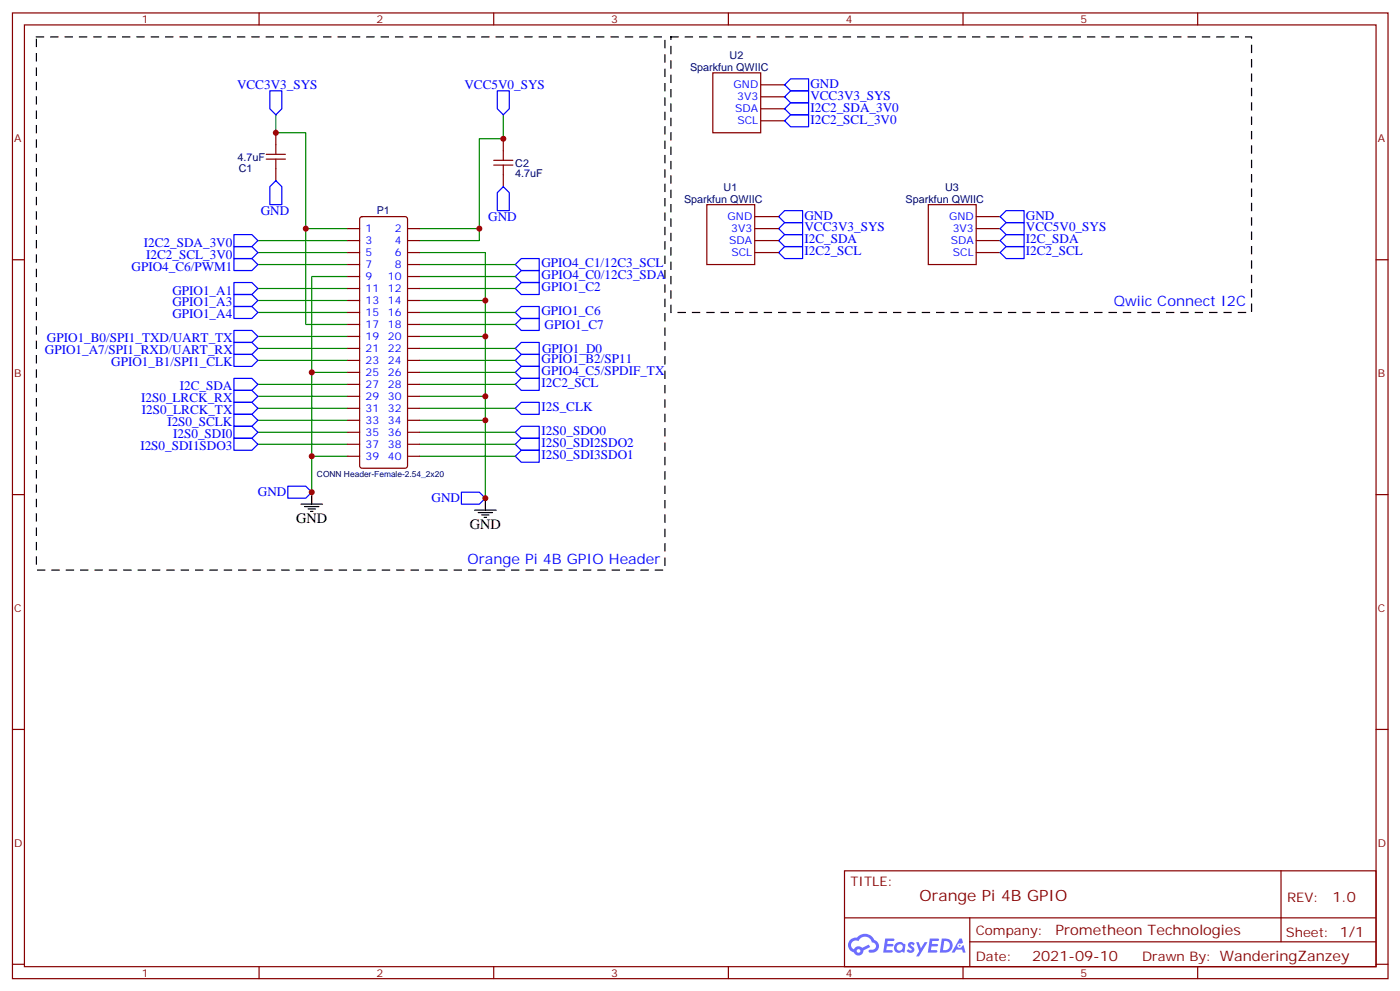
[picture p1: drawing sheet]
<svg xmlns="http://www.w3.org/2000/svg" width="413mm" height="292mm" viewBox="0 0 413 292" stroke-linecap="round" stroke-linejoin="round" font-family="sans-serif">
<g fill="none" stroke="#008700" stroke-width=".35">
<path d="M81.3 33.8v5.3h8.8v28.2M148.3 33.8v7.1h-7v26.4M76 70.8h26.4M76 74.4h26.4M76 77.9h26.4M102.4 67.3h-12.3v28.2h12.3M123.6 67.3h17.7v3.5h-17.7M123.6 74.4h19.4v72.3M123.6 77.9h28.2M76 84.9h26.4M76 88.5h26.4M76 92h26.4"/>
<path d="M76 99.1h26.4M102.4 81.4h-10.5v63.5M123.6 84.9h28.2M123.6 88.5h19.4M123.6 92h28.2M123.6 99.1h19.4M123.6 81.4h28.2M123.6 95.5h28.2M76 102.6h26.4M76 106.1h26.4M76 113.2h26.4M76 116.7h26.4"/>
<path d="M91.9 109.6h10.5M123.6 109.6h28.2M123.6 102.6h28.2M123.6 106.1h28.2M123.6 113.2h28.2M123.6 116.7h19.4M76 120.2h26.4M76 123.8h26.4M76 127.3h26.4M76 130.8h26.4M91.9 134.3h10.5M123.6 134.3h28.2"/>
<path d="M123.6 120.2h28.2M123.6 123.8h19.4M123.6 127.3h28.2M123.6 130.8h28.2"/>
</g>
<g fill="none" stroke="#00f" stroke-width=".35">
<path d="M68.9 69.1h5.3l1.8 1.7-1.8 1.8h-5.3zM68.9 72.6h5.3l1.8 1.8-1.8 1.7h-5.3zM68.9 76.1h5.3l1.8 1.8-1.8 1.8h-5.3zM151.8 77.9l1.8-1.8h5.3v3.6h-5.3zM151.8 81.4l1.8-1.7h5.3v3.5h-5.3zM151.8 84.9l1.8-1.7h5.3v3.5h-5.3zM151.8 92l1.8-1.8h5.3v3.6h-5.3zM151.8 95.5l1.8-1.7h5.3v3.5h-5.3zM68.9 114.9h5.3l1.8 1.8-1.8 1.8h-5.3zM68.9 118.5h5.3l1.8 1.7-1.8 1.8h-5.3zM151.8 106.1l1.8-1.7h5.3v3.5h-5.3zM151.8 113.2l1.8-1.8h5.3v3.5h-5.3z"/>
<path d="M151.8 109.6l1.8-1.7h5.3v3.5h-5.3zM153.6 100.8h5.3v3.6h-5.3l-1.8-1.8zM153.6 118.5h5.3v3.5h-5.3l-1.8-1.8zM68.9 122h5.3l1.8 1.8-1.8 1.7h-5.3zM68.9 125.5h5.3l1.8 1.8-1.8 1.7h-5.3zM68.9 129h5.3l1.8 1.8-1.8 1.8h-5.3zM151.8 127.3l1.8-1.8h5.3v3.5h-5.3zM151.8 130.8l1.8-1.8h5.3v3.6h-5.3zM151.8 134.3l1.8-1.7h5.3v3.5h-5.3z"/>
</g>
<path d="M88.7 148.4h6.3M89.7 149.2h4.3M90.8 149.9h2.1M91.5 150.6h.7M91.9 144.9v3.5M139.8 150.2h6.4M140.9 150.9h4.2M142 151.6h2.1M142.7 152.3h.7M143 146.7v3.5" fill="none" stroke="#000" stroke-width=".35"/>
<g fill="none" stroke="#870000" stroke-width=".35">
<path d="M3.7 3.8h405.3v284.3h-405.3zM7.2 7.3h398.3v277.3h-398.3zM76.3 3.8v3.5M145.5 3.8v3.5M214.6 3.8v3.5M283.8 3.8v3.5M352.9 3.8v3.5M81.3 39.1v6.3M78.5 46.8h5.6M78.5 45.4h5.6M81.3 46.8v6.4M145.5 48.6h5.6"/>
<path d="M145.5 47.2h5.6M148.3 40.9v6.3M148.3 48.6v6.4M3.7 76.5h3.5M405.5 76.5h3.5M3.7 145.6h3.5M405.5 145.6h3.5M3.7 214.8h3.5M405.5 214.8h3.5M248.8 256.4h156.7v28.2h-156.7zM377.5 256.4v20.9M248.9 270.2h156.5"/>
<path d="M285.8 277.3h119.6M285.8 270.2v14.2M3.7 283.9h3.5M76.3 284.6v3.5M145.5 284.6v3.5M214.6 284.6v3.5M283.8 284.6v3.5M352.9 284.6v3.5M405.5 283.9h3.5"/>
</g>
<path d="M10.7 10.9h185.2v157h-185.2z" fill="none" stroke="#000" stroke-width=".35" stroke-dasharray="2.1 2.1"/>
<g fill="#5487ff">
<path d="M267.8 277.6a1.22 1.22 0 0 1 1.8 .2l-.4 .6a.47 .47 0 0 0-.4-.4 .47 .47 0 0 0-.5 .2l.2 .2a1.14 1.14 0 0 1 .8 1.8 1.14 1.14 0 0 1-2 0l-.2-.2 .5-.6 .7 .5a.29 .29 0 0 0 .4-.3 .29 .29 0 0 0-.3-.3 1.04 1.04 0 0 1-.6-1.7z"/>
<path d="M260.8 276.3h2.4l.3 .2-.1 .5-1.8 .1-.2 .8h1.6l.3 .4-.4 .4h-1.6l-.1 1.1h1.7l.2 .3-.2 .3-2.7 .1z"/>
<path d="M274 276.3h2.3l.4 .2-.2 .5-1.8 .1-.1 .8h1.5l.3 .4-.3 .4h-1.6l-.2 1.1h1.7l.2 .3-.2 .3-2.6 .1z"/>
<path d="M282.7 276.3h.7l.4 1.3-.6 .3a.69 .69 0 0 0-1.1 .3 .69 .69 0 0 0 .5 .9 .69 .69 0 0 0 .9-.6l.4-.2 .6 2.2h-.8l-.2-.9h-1.7l-.5 .9h-.9z"/>
<path d="M270 277.4h.7l.7 1.8 1.1-1.8h.8l-2.5 4.2h-.9l1-1.5z"/>
<path d="M277.5 276.3l-.6 4.2h1.4a2.11 2.11 0 0 0 2.4-2.1 2.11 2.11 0 0 0-2.5-2.1zM278.2 277.1a1.39 1.39 0 0 1 1.7 1.4 1.39 1.39 0 0 1-1.8 1.3h-.2z"/>
<path d="M263.8 277.9a1.54 1.54 0 0 0 0 2.2 1.54 1.54 0 0 0 2.1 .1l.6 .3 .3-2.3-.1-.3h-.5a1.49 1.49 0 0 0-2.4 0zM264.1 278.9a.95 .95 0 0 1 1.9 0 .95 .95 0 0 1-1.9 0z"/>
<path d="M250.6 276.7a2.18 2.18 0 0 0 1 3.7 1.44 1.44 0 0 0 1.7 .9 1.44 1.44 0 0 0 1.1-1.4l2-1.1-.4-.7-1.9 1a1.47 1.47 0 0 0-2.5 .4 1.39 1.39 0 0 1-.6-1.9 1.39 1.39 0 0 1 2-.5 2.12 2.12 0 0 1 2.1-1.3 2.12 2.12 0 0 1 1.9 1.7 1.14 1.14 0 0 1 1.1 1.4 1.14 1.14 0 0 1-1.6 .7 .43 .43 0 0 0-.6 .4 .43 .43 0 0 0 .4 .5 1.98 1.98 0 0 0 2.6-1.2 1.98 1.98 0 0 0-1.3-2.6 3.1 3.1 0 0 0-5.2-.6l-.9 .1zM252.4 280a.55 .55 0 0 1 1.1 0 .55 .55 0 0 1-1.1 0z"/>
<circle cx="282.8" cy="278.4" r=".26"/>
</g>
<g fill="none" stroke="#870000" stroke-width=".35">
<path d="M210 21.4h14.2v17.7h-14.2zM224.2 25h7M224.2 28.5h7M224.2 32h7M224.2 35.6h7M102.4 67.3h3.6M102.4 70.8h3.6M102.4 74.4h3.6M102.4 77.9h3.6M106.2 64l.5-.2h12.7l.5 .2 .2 .5v72.7l-.2 .5-.5 .2h-12.7l-.5-.3-.2-.4v-72.7zM120.1 67.3h3.5M120.1 70.8h3.5"/>
<path d="M120.1 74.4h3.5M120.1 77.9h3.5M208.3 60.3h14.1v17.6h-14.1zM222.4 67.3h7M222.4 70.8h7M222.4 74.4h7M222.4 63.8h7M273.5 60.3h14.2v17.6h-14.2zM287.7 67.3h7M287.7 70.8h7M287.7 74.4h7M287.7 63.8h7"/>
<path d="M102.4 81.4h3.6M102.4 84.9h3.6M102.4 88.5h3.6M102.4 92h3.6M102.4 95.5h3.6M102.4 99.1h3.6M120.1 81.4h3.5M120.1 84.9h3.5M120.1 88.5h3.5M120.1 92h3.5M120.1 95.5h3.5M120.1 99.1h3.5"/>
<path d="M102.4 102.6h3.6M102.4 106.1h3.6M102.4 109.6h3.6M102.4 113.2h3.6M102.4 116.7h3.6M120.1 102.6h3.5M120.1 106.1h3.5M120.1 109.6h3.5M120.1 113.2h3.5M120.1 116.7h3.5M102.4 120.2h3.6M102.4 123.8h3.6"/>
<path d="M102.4 127.3h3.6M102.4 130.8h3.6M102.4 134.3h3.6M120.1 120.2h3.5M120.1 123.8h3.5M120.1 127.3h3.5M120.1 130.8h3.5M120.1 134.3h3.5"/>
</g>
<g fill="none" stroke="#00f" stroke-width=".35">
<path d="M79.5 26.7h3.5v5.3l-1.7 1.8-1.8-1.8zM146.5 26.7h3.6v5.3l-1.8 1.8-1.8-1.8zM231.2 25l1.8-1.8h5.3v3.5h-5.3zM231.2 28.5l1.8-1.8h5.3v3.6h-5.3zM231.2 35.6l1.8-1.8h5.3v3.5h-5.3zM233 30.3h5.3v3.5h-5.3l-1.8-1.8zM79.5 55l1.8-1.8 1.7 1.8v5.3h-3.5zM148.3 55l1.8 1.7v5.3h-3.6v-5.3zM229.4 74.4l1.8-1.8h5.3v3.5h-5.3zM229.4 70.8l1.8-1.7h5.3v3.5h-5.3zM229.4 67.3l1.8-1.8h5.3v3.6h-5.3zM229.4 63.8l1.8-1.8h5.3v3.5h-5.3z"/>
<path d="M294.7 63.8l1.8-1.8h5.3v3.5h-5.3zM294.7 67.3l1.8-1.8h5.3v3.6h-5.3zM294.7 70.8l1.8-1.7h5.3v3.5h-5.3zM294.7 74.4l1.8-1.8h5.3v3.5h-5.3zM68.9 83.2h5.3l1.8 1.7-1.8 1.8h-5.3zM68.9 86.7h5.3l1.8 1.8-1.8 1.7h-5.3zM68.9 90.2h5.3l1.8 1.8-1.8 1.8h-5.3zM68.9 97.3h5.3l1.8 1.8-1.8 1.7h-5.3zM68.9 100.8h5.3l1.8 1.8-1.8 1.8h-5.3zM68.9 104.4h5.3l1.8 1.7-1.8 1.8h-5.3zM68.9 111.4h5.3l1.8 1.8-1.8 1.7h-5.3zM84.8 143.2h5.3l1.8 1.7-1.8 1.8h-5.3z"/>
<path d="M136 144.9h5.3l1.7 1.8-1.7 1.7h-5.3z"/>
</g>
<path d="M197.7 10.9h171.1v81.1h-171.1z" fill="none" stroke="#000" stroke-width=".35" stroke-dasharray="2.1 2.1"/>
<g fill="#c00">
<circle cx="91.9" cy="109.6" r=".88"/>
<circle cx="91.9" cy="134.3" r=".88"/>
<circle cx="90.1" cy="67.3" r=".88"/>
<circle cx="81.3" cy="39.1" r=".88"/>
<circle cx="141.3" cy="67.3" r=".88"/>
<circle cx="148.3" cy="40.9" r=".88"/>
<circle cx="143" cy="88.5" r=".88"/>
<circle cx="143" cy="99.1" r=".88"/>
<circle cx="143" cy="116.7" r=".88"/>
<circle cx="143" cy="123.8" r=".88"/>
<circle cx="91.9" cy="144.9" r=".88"/>
<circle cx="143" cy="146.7" r=".88"/>
</g>
<text font-size="4.6" fill="#800" x="270.9" y="265.4">Orange Pi 4B GPIO</text>
<g font-size="4.2" fill="#00f">
<text x="328.2" y="90.2">Qwiic Connect I2C</text>
<text x="137.7" y="166.1">Orange Pi 4B GPIO Header</text>
</g>
<g font-size="4.2">
<text x="87.3" y="154.1">GND</text>
<text x="138.4" y="155.9">GND</text>
</g>
<g font-size="4.2" fill="#800">
<text x="392.6" y="265.7">1.0</text>
<text x="311" y="275.2">Prometheon Technologies</text>
<text x="304.1" y="283">2021-09-10</text>
</g>
<g font-size="3.9" fill="#00f">
<text x="69.8" y="26.3">VCC3V3_SYS</text>
<text x="136.9" y="26.1">VCC5V0_SYS</text>
<text x="238.8" y="29.4">VCC3V3_SYS</text>
<text x="238.8" y="25.8">GND</text>
<text x="238.8" y="32.9">I2C2_SDA_3V0</text>
<text x="238.8" y="36.4">I2C2_SCL_3V0</text>
<text x="76.8" y="63.3">GND</text>
<text x="143.9" y="65">GND</text>
<text x="237" y="64.6">GND</text>
<text x="302.3" y="64.6">GND</text>
<text x="237" y="71.7">I2C_SDA</text>
<text x="237" y="68.2">VCC3V3_SYS</text>
<text x="302.3" y="68.2">VCC5V0_SYS</text>
<text x="302.3" y="71.7">I2C_SDA</text>
<text x="42.4" y="72.6">I2C2_SDA_3V0</text>
<text x="43.1" y="76.1">I2C2_SCL_3V0</text>
<text x="237" y="75.2">I2C2_SCL</text>
<text x="302.3" y="75.2">I2C2_SCL</text>
<text x="38.8" y="79.7">GPIO4_C6/PWM1</text>
<text x="159.5" y="78.6">GPIO4_C1/12C3_SCL</text>
<text x="159.6" y="82.1">GPIO4_C0/12C3_SDA</text>
<text x="50.8" y="86.7">GPIO1_A1</text>
<text x="159.6" y="85.7">GPIO1_C2</text>
<text x="50.8" y="90.2">GPIO1_A3</text>
<text x="50.8" y="93.8">GPIO1_A4</text>
<text x="159.5" y="92.7">GPIO1_C6</text>
<text x="13.8" y="100.8">GPIO1_B0/SPI1_TXD/UART_TX</text>
<text x="160.5" y="96.8">GPIO1_C7</text>
<text x="13.2" y="104.4">GPIO1_A7/SPI1_RXD/UART_RX</text>
<text x="32.8" y="107.9">GPIO1_B1/SPI1_CLK</text>
<text x="159.6" y="106.8">GPIO1_B2/SP11</text>
<text x="159.8" y="103.8">GPIO1_D0</text>
<text x="159.6" y="113.9">I2C2_SCL</text>
<text x="159.6" y="110.4">GPIO4_C5/SPDIF_TX</text>
<text x="41.6" y="118.5">I2S0_LRCK_RX</text>
<text x="53" y="114.9">I2C_SDA</text>
<text x="41.8" y="122">I2S0_LRCK_TX</text>
<text x="49.3" y="125.5">I2S0_SCLK</text>
<text x="159.5" y="120.9">I2S_CLK</text>
<text x="51" y="129">I2S0_SDI0</text>
<text x="159.6" y="128">I2S0_SDO0</text>
<text x="159.6" y="131.5">I2S0_SDI2SDO2</text>
<text x="41.4" y="132.6">I2S0_SDI1SDO3</text>
<text x="159.6" y="135.1">I2S0_SDI3SDO1</text>
<text x="76" y="146.2">GND</text>
<text x="127.2" y="147.9">GND</text>
</g>
<g font-size="3.9" fill="#800">
<text x="250.6" y="261">TITLE:</text>
<text x="379.2" y="265.7">REV:</text>
<text x="287.5" y="275.2">Company:</text>
<text x="378.9" y="275.8">Sheet: 1/1</text>
<text x="287.5" y="282.9">Date:</text>
<text x="336.6" y="282.9">Drawn By: WanderingZanzey</text>
</g>
<g font-size="3.2" fill="#800">
<text x="41.8" y="6.8">1</text>
<text x="110.9" y="6.8">2</text>
<text x="180.1" y="6.8">3</text>
<text x="249.2" y="6.8">4</text>
<text x="318.3" y="6.8">5</text>
<text x="4.2" y="41.9">A</text>
<text x="406" y="41.9">A</text>
<text x="4.2" y="111.1">B</text>
<text x="406" y="111.1">B</text>
<text x="4.2" y="180.2">C</text>
<text x="406" y="180.2">C</text>
<text x="4.2" y="249.3">D</text>
<text x="406" y="249.3">D</text>
<text x="41.8" y="287.6">1</text>
<text x="110.9" y="287.6">2</text>
<text x="180.1" y="287.6">3</text>
<text x="249.2" y="287.6">4</text>
<text x="318.3" y="287.6">5</text>
</g>
<g font-size="3.2" fill="#000080">
<text x="215" y="17.3">U2</text>
<text x="203.3" y="20.8">Sparkfun QWIIC</text>
<text x="70" y="47.3">4.7uF</text>
<text x="70.4" y="50.8">C1</text>
<text x="151.8" y="52.2">4.7uF</text>
<text x="151.8" y="49">C2</text>
<text x="201.6" y="59.6">Sparkfun QWIIC</text>
<text x="213.2" y="56.1">U1</text>
<text x="266.8" y="59.6">Sparkfun QWIIC</text>
<text x="278.5" y="56.1">U3</text>
<text x="111" y="63.1">P1</text>
</g>
<g font-size="3.2" fill="#00f">
<text x="216.2" y="26">GND</text>
<text x="217.2" y="29.6">3V3</text>
<text x="216.7" y="33.1">SDA</text>
<text x="217.3" y="36.6">SCL</text>
<text x="214.4" y="64.8">GND</text>
<text x="279.7" y="64.8">GND</text>
<text x="107.7" y="68.4">1</text>
<text x="107.7" y="71.9">3</text>
<text x="116.3" y="68.4">2</text>
<text x="116.3" y="71.9">4</text>
<text x="214.9" y="71.9">SDA</text>
<text x="215.5" y="68.4">3V3</text>
<text x="280.2" y="71.9">SDA</text>
<text x="280.7" y="68.4">3V3</text>
<text x="107.7" y="75.4">5</text>
<text x="116.3" y="75.4">6</text>
<text x="215.5" y="75.4">SCL</text>
<text x="280.8" y="75.4">SCL</text>
<text x="107.7" y="79">7</text>
<text x="107.7" y="82.5">9</text>
<text x="114.3" y="82.5">10</text>
<text x="116.3" y="79">8</text>
<text x="107.7" y="86">11</text>
<text x="107.7" y="89.5">13</text>
<text x="114.3" y="86">12</text>
<text x="114.3" y="89.5">14</text>
<text x="107.7" y="93.1">15</text>
<text x="114.3" y="93.1">16</text>
<text x="107.7" y="96.6">17</text>
<text x="107.7" y="100.1">19</text>
<text x="114.3" y="96.6">18</text>
<text x="114.3" y="100.1">20</text>
<text x="107.7" y="103.6">21</text>
<text x="107.7" y="107.2">23</text>
<text x="114.3" y="103.6">22</text>
<text x="114.3" y="107.2">24</text>
<text x="107.7" y="110.7">25</text>
<text x="114.3" y="110.7">26</text>
<text x="107.7" y="114.2">27</text>
<text x="107.7" y="117.8">29</text>
<text x="114.3" y="114.2">28</text>
<text x="114.3" y="117.8">30</text>
<text x="107.7" y="121.3">31</text>
<text x="107.7" y="124.8">33</text>
<text x="114.3" y="121.3">32</text>
<text x="114.3" y="124.8">34</text>
<text x="107.7" y="128.3">35</text>
<text x="107.7" y="131.9">37</text>
<text x="114.3" y="128.3">36</text>
<text x="114.3" y="131.9">38</text>
<text x="107.7" y="135.4">39</text>
<text x="114.3" y="135.4">40</text>
</g>
<text font-size="2.5" fill="#000080" x="93.4" y="140.5">CONN Header-Female-2.54_2x20</text>
</svg>
